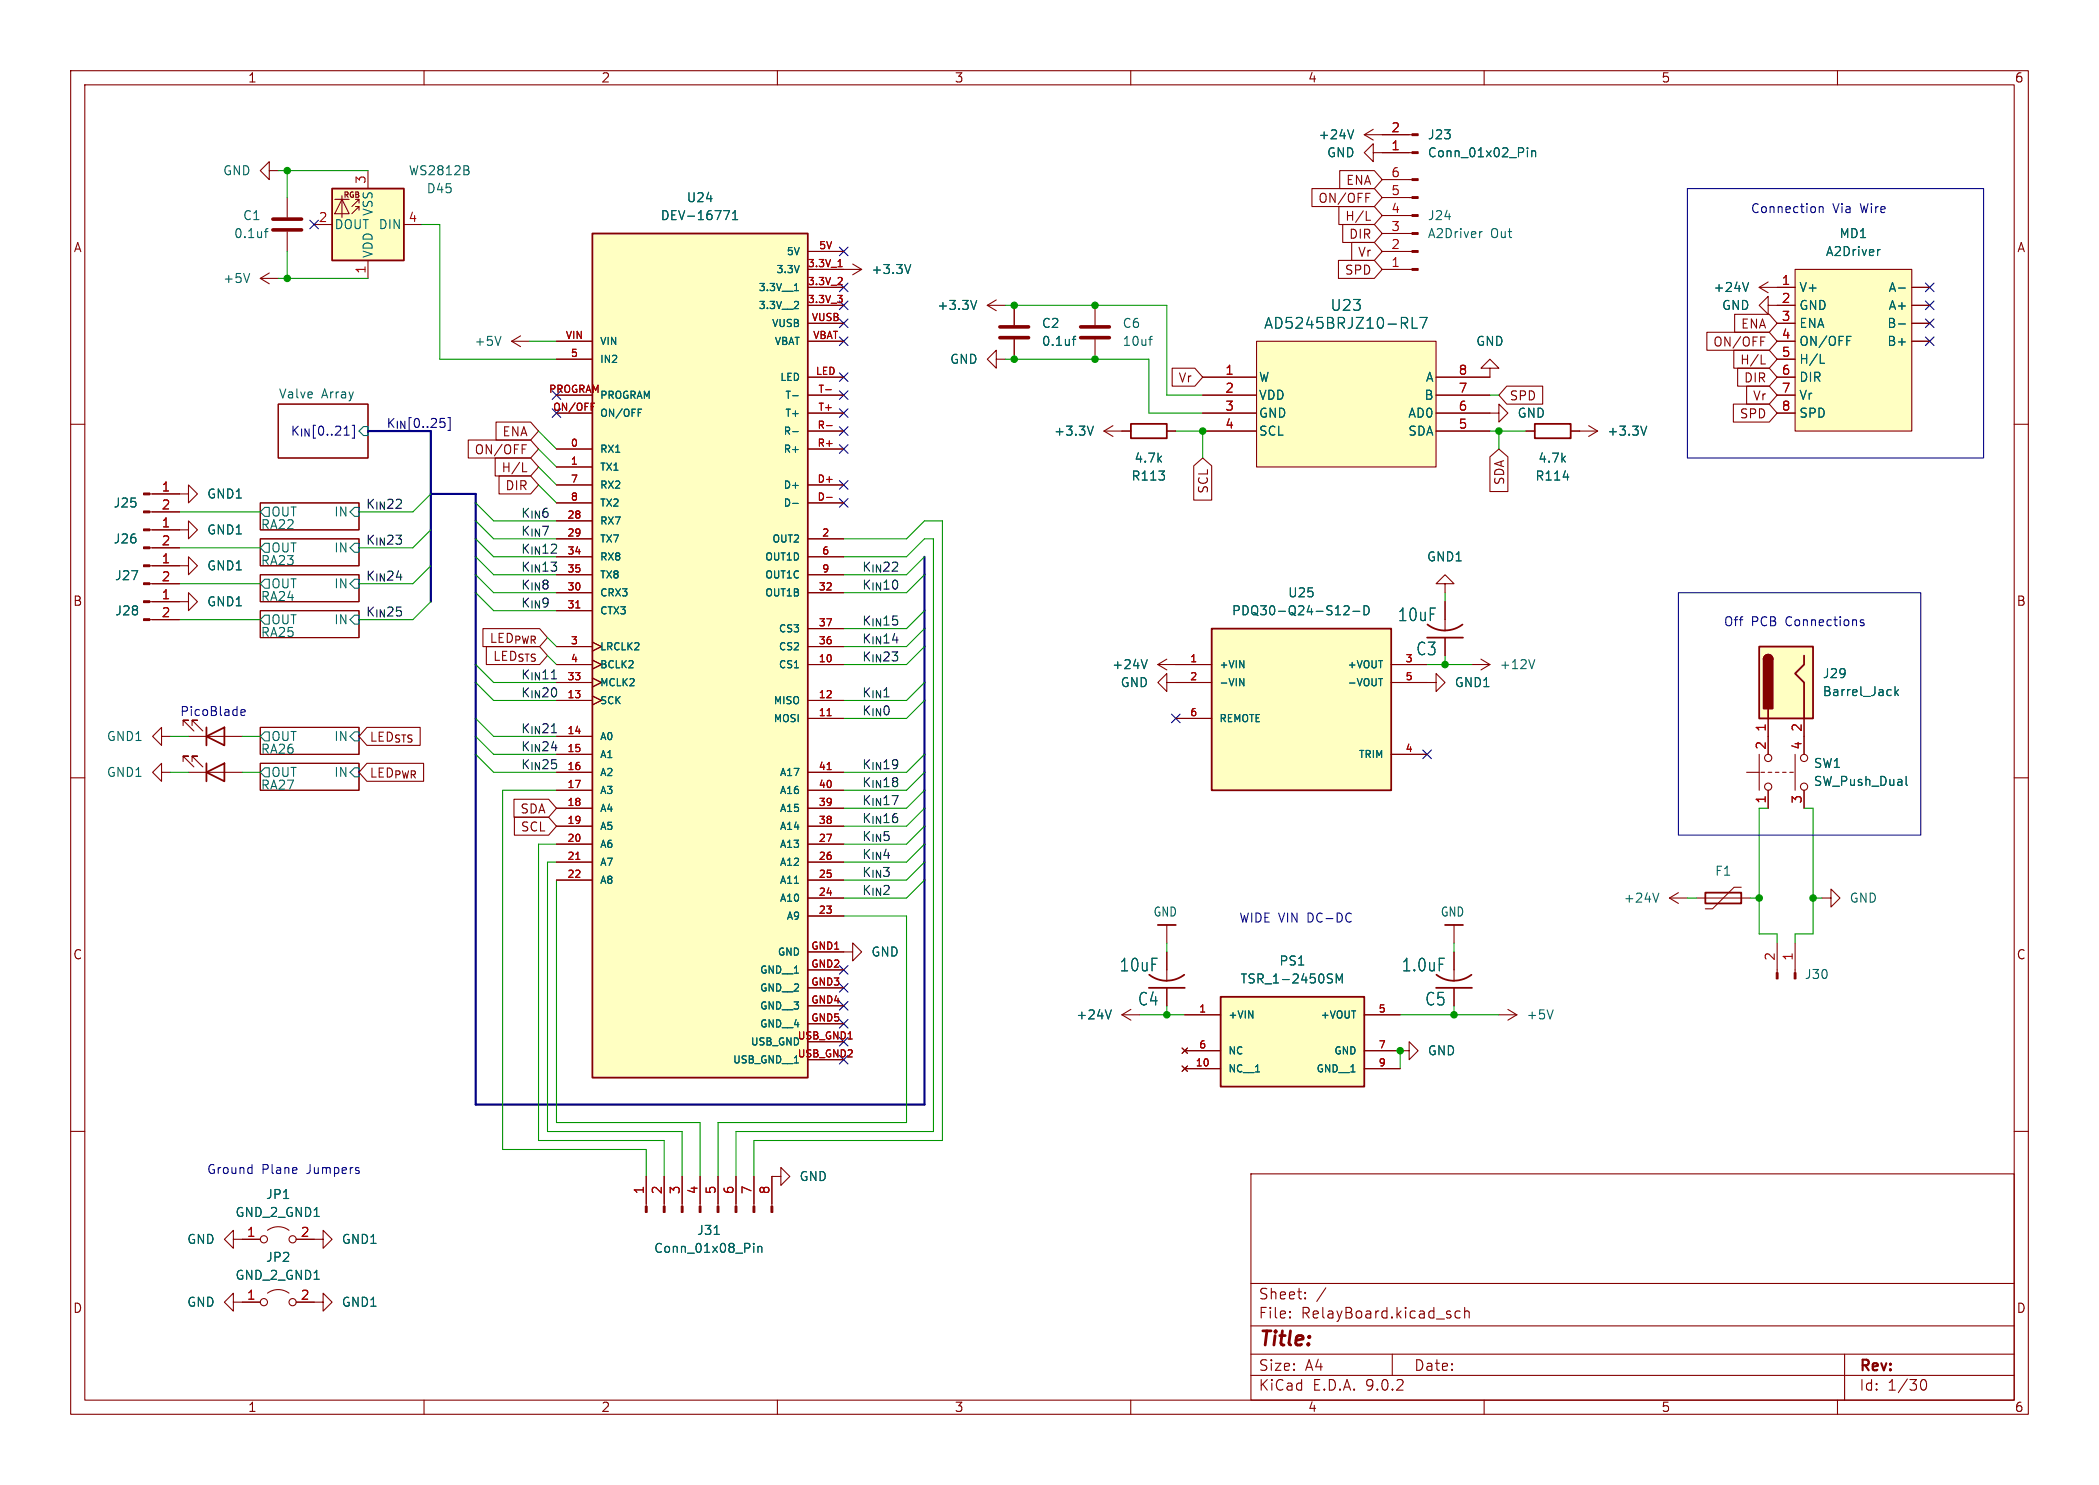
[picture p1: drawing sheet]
<svg xmlns="http://www.w3.org/2000/svg" width="297mm" height="210mm" viewBox="0 0 297 210" stroke-linecap="round" stroke-linejoin="round" font-family="sans-serif">
<g fill="none" stroke="#840000" stroke-width=".15">
<path d="M10 10h277v190h-277zM12 12h273v186h-273zM60 10v2M110 10v2M160 10v2M210 10v2M260 10v2M36.8 39.4l1.3 .7M36.8 39.4h2.6M38.1 24.1v-1.2l-1.3 1.2 1.3 1.3v-1.3h1.3M38.1 38.6l-1.3 .8M40.6 27.9v2.8"/>
<path d="M40.6 32.8v2.8M119.4 38.1h2.5M120.6 37.3l1.3 .8M121.9 38.1l-1.3 .8M39.4 57.2h12.7v7.6h-12.7zM10 60h2M36.8 71.1h14v3.8h-14zM36.8 76.2h14v3.8h-14zM223.5 61h2.6M224.8 60.2l1.3 .8M226.1 61l-1.3 .7M285 60h2"/>
<path d="M36.8 81.3h14v3.8h-14zM36.8 86.4h14v3.8h-14zM10 110h2M22.9 109.2v-1.2l-1.3 1.2 1.3 1.3v-1.3h1.2M25.9 102.6v-.7h.8h-.8l1.5 1.5M26.7 104.1h7.6M27.2 102.6v-.7h.7h-.7l1.5 1.5M36.8 102.9h14v3.8h-14zM36.8 108h14v3.8h-14zM285 110h2M10 160h2M177 166h108v32h-108z"/>
<path d="M285 160h2M60 198v2M110 198v2M160 198v2M177 194.5h108M177 191.5h108M177 187.5h108M177 181.5h108M182.5 186.3h.1l-.1 .1M182.5 186.3v.1M182.5 185.5v.1M182.5 185.5h.1l-.1 .1"/>
<path d="M184.7 183.6v.1M184.7 183.6h-.1l.1 .1M184.7 182.8v.1M184.7 182.8h-.1l.1 .1M187.6 182.1l-1.3 2M197 191.5v3M206.6 185.5l-.4-.1-.3 .3v.4l.1 .2 .2 .1 .4-.1M207.2 185.5a.37 .37 0 0 1 .7 .1v.8M207.2 184.9v1.5M210 198v2M260 198v2M261 191.5v6.5"/>
<path d="M271.7 195.7a.55 .55 0 0 1 .4-.6h.1a.94 .94 0 0 1 0 1.5h-.1a.55 .55 0 0 1-.4-.6"/>
</g>
<g fill="none" stroke="#006464" stroke-width=".15">
<path d="M35.3 38.7l-.4 1.2M37.4 32.8h.5M37.9 32.3l-.2 .1-.1 .1v1.1M128.9 37.4l-.5 1.3M37.5 71.8h.6v1.2h-.6l-.7-.6zM37.5 76.8h.6v1.3h-.6l-.7-.6zM50.2 71.8h.6v1.2h-.6l-.7-.6zM50.2 76.8h.6v1.3h-.6l-.7-.6zM50.8 61l.6-.7h.7v1.3h-.7zM233 60.3l-.4 1.2M37.5 81.9h.6v1.3h-.6l-.7-.6zM37.5 87h.6v1.3h-.6l-.7-.7z"/>
<path d="M50.2 81.9h.6v1.3h-.6l-.7-.6zM50.2 87h.6v1.3h-.6l-.7-.7zM37.5 103.5h.6v1.3h-.6l-.7-.7zM37.5 108.6h.6v1.3h-.6l-.7-.7zM49.5 104.1l.7-.6h.6v1.3h-.6zM50.2 108.6h.6v1.3h-.6l-.7-.7z"/>
</g>
<path d="M38.6 31h4.1M38.6 32.5h4.1" fill="none" stroke="#840000" stroke-width=".51"/>
<path d="M29.2 104.1l2.5-1.2v2.5zM29.2 102.9v2.5" fill="none" stroke="#840000" stroke-width=".25"/>
<path d="M254 38.1h16.5v22.9h-16.5z" fill="#ffffc2"/>
<g fill="none" stroke="#840000" stroke-width=".15">
<path d="M250.2 39.9l-1.3 .7M254 38.1h16.5v22.9h-16.5zM72.4 48.3h2.5M72.4 48.3l1.3 .7M73.7 47.5l-1.3 .8M248.9 40.6h5.1M248.9 40.6l1.3 .8M250.2 43.2v-1.3l-1.3 1.3 1.3 1.3v-1.3h3.8M251.5 45.7h2.5M251.5 48.3h2.5M251.5 50.8h2.5M251.5 53.3h2.5"/>
<path d="M251.5 55.9h2.5M251.5 58.4h2.5M270.5 40.6h2.5M270.5 43.2h2.5M270.5 45.7h2.5M270.5 48.3h2.5M247.1 109.2h1.8M248.9 106.7v5.1M249.2 109.2h.5M250.2 109.2h.5M250.2 104.1v2.6M250.2 111.8v2.5"/>
<path d="M251.2 109.2h.5M252.2 109.2h.5M253.2 109.2h.5M254 106.7v5.1M255.3 104.1v2.6M255.3 111.8v2.5M236.2 127h2.6M236.2 127l1.3 .8M237.5 126.2l-1.3 .8M240 127h7.6M246.4 125.5h-1l-3.1 3h-1M257.8 127h1.3v-1.3l1.2 1.3-1.2 1.3v-1.3"/>
<circle cx="250.2" cy="111.3" r=".51"/>
<circle cx="250.2" cy="107.2" r=".51"/>
<circle cx="255.3" cy="111.3" r=".51"/>
<circle cx="255.3" cy="107.2" r=".51"/>
</g>
<path d="M247.4 39.9l-.4 1.3M266 35.3l-.3 .1M70.9 47.6l-.4 1.2M257.6 51.4h.6M261.3 47.6h.6M268.6 40.7h1M268.6 45.8h1M269.7 109.8v1.1l.2 .2M234.7 126.3l-.4 1.3" fill="none" stroke="#006464" stroke-width=".15"/>
<path d="M241.3 126.2h5.1v1.6h-5.1z" fill="none" stroke="#840000" stroke-width=".25"/>
<path d="M248.9 91.4h7.6v10.2h-7.6z" fill="#ffffc2"/>
<path d="M248.9 91.4h7.6v10.2h-7.6zM249.6 93.2a.64 .64 0 0 1 .6-.6 .64 .64 0 0 1 .6 .6M255.3 92.7v1.3l-1.3 1.3 1.3 1.2v5.1M250.2 100.3v1.3" fill="none" stroke="#840000" stroke-width=".25"/>
<g fill="#840000" stroke="#840000" stroke-width=".25">
<path d="M249.7 92.8a.64 .64 0 0 1 .7-.2 .64 .64 0 0 1 .4 .6h-1.2z"/>
<path d="M249.6 93.2h1.2v7h-1.2z"/>
</g>
<path d="M210.8 58.4h1.3v-1.2l1.3 1.2-1.3 1.3v-1.3M250.2 101.6v2.5M255.3 101.6v2.5" fill="none" stroke="#840000" stroke-width=".15"/>
<path d="M268.1 97.1v1.3M268.3 97.9l.3 .5M268.6 97.5l-.5 .5" fill="none" stroke="#006464" stroke-width=".15"/>
<path d="M47 26.7h10.1v10.1h-10.1z" fill="#ffffc2"/>
<g fill="none" stroke="#840000" stroke-width=".15">
<path d="M193 19.1h6.8M193 19.1l1.3 .7M194.3 18.3l-1.3 .8M44.4 31.8h2.6M47.4 28.2h2M48.4 27.7v3M48.4 28.2l1 2h-2zM50.3 29.2h.5M50.8 29.7v-.5l-1 1M50.8 28.7v-.5l-1 1M52.1 24.1v2.6M52.1 36.8v2.6"/>
<path d="M57.1 31.8h2.6M194.3 21.6v-1.3l-1.3 1.3 1.3 1.3v-1.3h5.5M195.6 38.1h4.2M195.6 35.6h4.2M195.6 33h4.2M195.6 30.5h4.2M195.6 27.9h4.2M195.6 25.4h4.2M215.9 61h1.3M222.2 61h1.3"/>
</g>
<path d="M47 26.7h10.1v10.1h-10.1zM217.2 59.9h5v2.1h-5z" fill="none" stroke="#840000" stroke-width=".25"/>
<path d="M191.5 18.4l-.4 1.2M66.3 24.1l.1 .2-.1 .3M66.3 23.6v.3M209.4 32.8v.8M209.7 32.8h-.2l-.1 .2M213.4 32.8h.5M213.8 33.6h.1M216.1 20.9v.1M216.1 21.3v.9M216.7 21.3v.9M216.7 21.4l.2-.1 .3 .1 .1 .8M221.2 67.5h.8" fill="none" stroke="#006464" stroke-width=".15"/>
<g fill="#840000" stroke="#840000" stroke-width=".15">
<path d="M199.8 21.5h.9v.2h-.9z"/>
<path d="M199.8 18.9h.9v.3h-.9z"/>
<path d="M199.8 38h.9v.2h-.9z"/>
<path d="M199.8 35.4h.9v.3h-.9z"/>
<path d="M199.8 32.9h.9v.2h-.9z"/>
<path d="M199.8 30.4h.9v.2h-.9z"/>
<path d="M199.8 27.8h.9v.3h-.9z"/>
<path d="M199.8 25.3h.9v.2h-.9z"/>
</g>
<path d="M177.8 48.3h25.4v17.7h-25.4z" fill="#ffffc2"/>
<g fill="none" stroke="#840000" stroke-width=".15">
<path d="M139.7 43.2l1.3 .7M139.7 43.2h2.5M141 50.8v-1.3l-1.3 1.3 1.3 1.3v-1.3h1.2M141 42.4l-1.3 .8M170.2 53.3h7.6M170.2 55.9h7.6M170.2 58.4h7.6M177.8 48.3h25.4v17.7h-25.4zM203.2 55.9h7.6M203.2 58.4h7.6M210.8 52.1h1.3l-1.3-1.3-1.3 1.3h1.3v1.2h-7.6M25.4 69.9h1.3v-1.3l1.2 1.3-1.2 1.2v-1.2"/>
<path d="M158.7 61h1.3M165.1 61h1.3M170.2 61h7.6M203.2 61h7.6M163.8 94h2.6M163.8 94l1.3 .7M165.1 96.5v-1.2l-1.3 1.2 1.3 1.3v-1.3h1.3M165.1 93.2l-1.3 .8M201.9 96.5h1.3v-1.2l1.3 1.2-1.3 1.3v-1.3M204.5 85.1v4.1M204.5 90.2v2.5M208.3 94h2.5"/>
<path d="M209.5 93.2l1.3 .8M210.8 94l-1.3 .7M165.1 130.8v2.6M165.1 134.6v4.1M165.1 139.7v2.5M158.7 143.5l1.3 .8M158.7 143.5h2.6M160 142.7l-1.3 .8"/>
</g>
<path d="M138.2 42.5l-.4 1.3M199.8 44.9v1.5h.8M200.9 44.9h1l-.6 1.5M162.3 93.3l-.4 1.3M217.2 93.3l-.5 1.3M157.2 142.8l-.4 1.3" fill="none" stroke="#006464" stroke-width=".15"/>
<path d="M160 59.9h5.1v2.1h-5.1zM201.9 90.2h5.1M202 88.3a4.1 4.1 0 0 0 2.5 .9M206.9 88.3a4.1 4.1 0 0 1-2.4 .9M162.6 139.7h5M162.6 137.8a4.1 4.1 0 0 0 2.5 .9M163.8 130.8h2.6M167.6 137.8a4.1 4.1 0 0 1-2.5 .9" fill="none" stroke="#840000" stroke-width=".25"/>
<path d="M171.4 88.9h25.4v22.9h-25.4z" fill="#ffffc2"/>
<path d="M171.4 88.9h25.4v22.9h-25.4z" fill="none" stroke="#840000" stroke-width=".25"/>
<g fill="none" stroke="#840000" stroke-width=".15">
<path d="M143.5 43.2v2.8M143.5 48v2.8M154.9 43.2v2.8M154.9 48v2.8M156.2 61l1.3 .7M156.2 61h2.5M157.5 60.2l-1.3 .8M166.4 94h5M166.4 96.5h5M196.8 94h5.1M196.8 96.5h5.1M204.5 82.6h1.2l-1.2-1.3-1.3 1.3h1.3v1.2"/>
<path d="M166.4 101.6h5M196.8 106.7h5.1M198.1 148.6h1.3v-1.3l1.3 1.3-1.3 1.3v-1.3M91.4 166.4v4.2M94 166.4v4.2M96.5 166.4v4.2M99.1 166.4v4.2M101.6 166.4v4.2M104.1 166.4v4.2M106.7 166.4v4.2M110.5 166.4v1.2l1.3-1.2-1.3-1.3v1.3h-1.3v4.2"/>
</g>
<g fill="none" stroke="#006464" stroke-width=".15">
<path d="M151.7 48h.5M152.2 47.6h-.2l-.1 .2v1M162.6 48h.4M163 47.6h-.2M154.7 60.3l-.4 1.2M175.4 96l.6 1v-1M190.2 85.8l.1-.1h.4l.1 .1 .1 .2-.1 .2-.7 .7h.8M191.4 86.5h1M193 85.7a.64 .64 0 0 1 .7 .6 .64 .64 0 0 1-.7 .6zM195.1 96h.5M101.1 174.6h.7M106.6 175.8v.2"/>
<path d="M106.6 176.3v.8M107.3 176.3v.8M107.3 176.4l.1-.1h.3l.1 .8"/>
</g>
<path d="M141.5 47.8h4M141.5 46.2h4M152.9 47.8h4.1M152.9 46.2h4.1" fill="none" stroke="#840000" stroke-width=".51"/>
<g fill="#840000" stroke="#840000" stroke-width=".15">
<path d="M91.3 170.6h.3v.9h-.3z"/>
<path d="M93.9 170.6h.2v.9h-.2z"/>
<path d="M96.4 170.6h.2v.9h-.2z"/>
<path d="M98.9 170.6h.3v.9h-.3z"/>
<path d="M101.5 170.6h.2v.9h-.2z"/>
<path d="M104 170.6h.3v.9h-.3z"/>
<path d="M106.6 170.6h.2v.9h-.2z"/>
<path d="M109.1 170.6h.2v.9h-.2z"/>
</g>
<path d="M172.7 141h20.3v12.7h-20.3z" fill="#ffffc2"/>
<path d="M29.2 109.2l2.5-1.2v2.5zM29.2 108v2.5M203.2 139.7h5.1M203.3 137.8a4.1 4.1 0 0 0 2.4 .9M204.5 130.8h2.5M208.2 137.8a4.1 4.1 0 0 1-2.5 .9M172.7 141h20.3v12.7h-20.3z" fill="none" stroke="#840000" stroke-width=".25"/>
<g fill="none" stroke="#840000" stroke-width=".15">
<path d="M21.2 74.9h5.5v-1.2l1.2 1.2-1.2 1.3v-1.3M21.2 69.9h4.2M21.2 72.4h4.2M21.2 77.5h4.2M21.2 85.1h4.2M21.2 87.6h4.2M25.4 80h1.3v-1.3l1.2 1.3-1.2 1.3v-1.3M25.9 107.7v-.8h.8h-.8l1.5 1.6M26.7 109.2h7.6M27.2 107.7v-.8h.7h-.7l1.5 1.6M119.4 134.6h1.2v-1.2l1.3 1.2-1.3 1.3v-1.3M205.7 130.8v2.6"/>
<path d="M205.7 134.6v4.1M205.7 139.7v2.5M251.5 133.4v4.2M254 133.4v4.2M167.3 148.2l.7 .8M167.3 150.7l.7 .8M167.6 143.5h5.1M167.6 148.6h5.1M167.6 151.1h5.1M168 148.2l-.7 .8M168 150.7l-.7 .8M193 143.5h5.1"/>
<path d="M193 148.6h5.1M193 151.1h5.1M212.1 143.5h2.5M213.4 142.7l1.2 .8M214.6 143.5l-1.2 .8M33 175.3v-1.3l-1.3 1.3 1.3 1.2v-1.2h3.8M37.8 174a2.54 2.54 0 0 1 3.1 0M41.9 175.3h3.8v-1.3l1.3 1.3-1.3 1.2v-1.2M33 184.2v-1.3l-1.3 1.3 1.3 1.2v-1.2h3.8M37.8 182.9a2.54 2.54 0 0 1 3.1 0M41.9 184.2h3.8v-1.3l1.3 1.3-1.3 1.2v-1.2"/>
<circle cx="37.3" cy="175.3" r=".51"/>
<circle cx="41.4" cy="175.3" r=".51"/>
<circle cx="37.3" cy="184.2" r=".51"/>
<circle cx="41.4" cy="184.2" r=".51"/>
</g>
<path d="M189.1 139v-1.3l.4 .9 .4-.9v1.3M219.8 142.8l-.5 1.3" fill="none" stroke="#006464" stroke-width=".15"/>
<g fill="#840000" stroke="#840000" stroke-width=".15">
<path d="M253.9 137.6h.2v.8h-.2z"/>
<path d="M251.3 137.6h.3v.8h-.3z"/>
<path d="M20.3 85h.9v.2h-.9z"/>
<path d="M20.3 87.5h.9v.3h-.9z"/>
<path d="M20.3 69.7h.9v.3h-.9z"/>
<path d="M20.3 72.3h.9v.2h-.9z"/>
<path d="M20.3 74.8h.9v.3h-.9z"/>
<path d="M20.3 77.3h.9v.3h-.9z"/>
</g>
<path d="M83.8 33h30.5v119.4h-30.5z" fill="#ffffc2"/>
<path d="M83.8 33h30.5v119.4h-30.5z" fill="none" stroke="#840000" stroke-width=".25"/>
<g fill="none" stroke="#840000" stroke-width=".15">
<path d="M195.6 19.1h3.8M114.3 35.6h5.1M114.3 38.1h5.1M185.6 26.7h8.9l1.1 1.2-1.1 1.3h-8.9zM189.4 36.8h5.1l1.1 1.3-1.1 1.3h-5.1zM189.4 29.2h5.1l1.1 1.3-1.1 1.3h-5.1zM189.6 24.1h4.9l1.1 1.3-1.1 1.3h-4.9zM190 31.7h4.5l1.1 1.3-1.1 1.3h-4.5zM191.3 34.3h3.2l1.1 1.3-1.1 1.2h-3.2zM193.3 27.3h.6M193.3 31.2h.6M195.6 21.6h3.8"/>
<path d="M70.2 59.7h4.9l1.1 1.3-1.1 1.2h-4.9zM78.7 48.3h5.1M78.7 50.8h5.1M78.7 55.9h5.1M78.7 58.4h5.1M114.3 48.3h5.1M114.3 55.9h5.1M114.3 58.4h5.1M114.3 40.6h5.1M114.3 43.2h5.1M114.3 45.7h5.1M114.3 53.3h5.1"/>
<path d="M143.5 43.2v2.8M143.5 48v2.8M165.9 52.1h3.2l1.1 1.2-1.1 1.3h-3.2zM170.2 55.9h7.6M170.2 58.4h7.6M170.2 53.3h7.6M203.2 55.9h7.6M203.2 58.4h7.6M203.2 53.3h7.6M213.2 54.6h5.1v2.6h-5.1l-1.1-1.3zM241.5 47h8.8l1.2 1.3-1.2 1.2h-8.8zM245.3 57.1h5l1.2 1.3-1.2 1.3h-5z"/>
<path d="M245.3 49.5h5l1.2 1.3-1.2 1.3h-5zM245.4 44.4h4.9l1.2 1.3-1.2 1.3h-4.9zM245.9 52.1h4.4l1.2 1.2-1.2 1.3h-4.4zM247.1 54.6h3.2l1.2 1.3-1.2 1.3h-3.2zM249.1 47.7h.6M249.2 51.5h.6M251.5 48.3h2.5M251.5 50.8h2.5M251.5 55.9h2.5M251.5 58.4h2.5M251.5 40.6h2.5M251.5 43.2h2.5"/>
<path d="M251.5 45.7h2.5M251.5 53.3h2.5M270.5 48.3h2.5M270.5 40.6h2.5M270.5 43.2h2.5M270.5 45.7h2.5M21.6 74.9h3.8M21.6 77.5h3.8M21.6 69.9h3.8M21.6 72.4h3.8M66.3 62.2h8.8l1.1 1.3-1.1 1.3h-8.8zM70.1 64.8h5l1.1 1.2-1.1 1.3h-5z"/>
<path d="M70.6 67.3h4.5l1.1 1.3-1.1 1.3h-4.5zM73.9 62.9h.6M73.9 66.7h.7M78.7 63.5h5.1M78.7 66h5.1M78.7 68.6h5.1M78.7 71.1h5.1M78.7 73.7h5.1M78.7 76.2h5.1M78.7 78.7h5.1M114.3 63.5h5.1M114.3 68.6h5.1"/>
<path d="M114.3 71.1h5.1M114.3 76.2h5.1M114.3 78.7h5.1M114.3 61h5.1M158.7 61h1.3M165.1 61h1.3M168.9 65.9l1.3-1.1 1.3 1.1v4.8h-2.6zM170.2 61h7.6M203.2 61h7.6M210.8 64.6l1.3-1.1 1.3 1.1v4.9h-2.6zM215.9 61h1.3M222.2 61h1.3"/>
<path d="M21.2 80h4.2M21.2 82.6h4.2M21.6 85.1h5.1v-1.3l1.2 1.3-1.2 1.3v-1.3M21.6 87.6h3.8M68.3 88.9h8.1l1.1 1.3-1.1 1.2h-8.1zM68.8 91.4h7.6l1.1 1.3-1.1 1.3h-7.6zM78.7 81.3h5.1M78.7 83.8h5.1M78.7 86.4h5.1M78.7 91.4h5.1M78.7 94h5.1M78.7 96.5h5.1"/>
<path d="M78.7 99.1h5.1M83.8 90.8l1.3 .6-1.3 .7M83.8 93.3l1.3 .7-1.3 .6M83.8 95.9l1.3 .6-1.3 .7M83.8 98.4l1.3 .7-1.3 .6M114.3 81.3h5.1M114.3 83.8h5.1M114.3 91.4h5.1M114.3 94h5.1M114.3 99.1h5.1M114.3 88.9h5.1M166.4 94h5"/>
<path d="M166.4 96.5h5M196.8 94h5.1M196.8 96.5h5.1M204.5 85.1v2.5M204.5 90.2v2.5M22.9 104.1v-1.2l-1.3 1.2 1.3 1.3v-1.3h1.2M51.9 107.9h8v2.6h-8l-1.1-1.3zM51.9 102.9h7.6v2.5h-7.6l-1.1-1.3zM72.7 113h4.9l1.1 1.3-1.1 1.3h-4.9zM72.8 115.6h4.8l1.1 1.2-1.1 1.3h-4.8zM78.7 104.1h5.1M78.7 106.7h5.1"/>
<path d="M78.7 109.2h5.1M78.7 111.8h5.1M78.7 114.3h5.1M78.7 116.8h5.1M78.7 119.4h5.1M114.3 109.2h5.1M114.3 111.8h5.1M114.3 114.3h5.1M114.3 116.8h5.1M114.3 119.4h5.1M114.3 101.6h5.1M166.4 101.6h5"/>
<path d="M196.8 106.7h5.1M250.2 101.6v5.1M250.2 111.8v2.5M255.3 101.6v5.1M255.3 111.8v2.5M78.7 121.9h5.1M78.7 124.5h5.1M114.3 121.9h5.1M114.3 124.5h5.1M114.3 127h5.1M114.3 129.5h5.1M114.3 134.6h5.1"/>
<path d="M114.3 137.2h5.1M114.3 139.7h5.1M165.1 134.6v2.6M165.1 139.7v2.5M205.7 134.6v2.6M205.7 139.7v2.5M114.3 142.2h5.1M114.3 144.8h5.1M114.3 147.3h5.1M114.3 149.9h5.1M167.3 148.2l.7 .8M167.3 150.7l.7 .8"/>
<path d="M167.6 143.5h5.1M167.6 148.6h5.1M167.6 151.1h5.1M168 148.2l-.7 .8M168 150.7l-.7 .8M193 143.5h5.1M193 148.6h5.1M193 151.1h5.1M34.3 175.3h2.5M41.9 175.3h2.5M91.4 166.4v3.8M94 166.4v3.8"/>
<path d="M96.5 166.4v3.8M99.1 166.4v3.8M101.6 166.4v3.8M104.1 166.4v3.8M106.7 166.4v3.8M109.2 166.4v3.8M34.3 184.2h2.5M41.9 184.2h2.5"/>
</g>
<g fill="none" stroke="#006464" stroke-width=".15">
<path d="M191.5 18.4l-.4 1.2M102.4 29.8h.8l-.5 1.3M103.7 31.1h.7M103.7 30.2l.3-.4v1.3M128.9 37.4l-.5 1.3M216.1 20.9v.1M216.1 21.3v.9M216.7 21.3v.9M216.7 21.4l.2-.1 .3 .1 .1 .8M247.4 39.9l-.4 1.3M266 35.3l-.3 .1M90.3 58.3h.3"/>
<path d="M90.3 57.9h.5M112.2 56h.7M112.4 41.1h.6M112.9 42.7l.1 .1-.1 .3-.5 .5h.6M138.2 42.5l-.4 1.3M151.7 48h.5M152.2 47.6h-.2l-.1 .2v1M199.8 44.9v1.5h.8M200.9 44.9h1l-.6 1.5M257.6 51.4h.6M261.3 47.6h.6M268.6 40.7h1"/>
<path d="M268.6 45.8h1M112.2 61h.7M112.2 71.2h.7M154.7 60.3l-.4 1.2M221.2 67.5h.8M233 60.3l-.4 1.2M162.3 93.3l-.4 1.3M175.4 96l.6 1v-1M190.2 85.8l.1-.1h.4l.1 .1 .1 .2-.1 .2-.7 .7h.8M191.4 86.5h1M193 85.7a.64 .64 0 0 1 .7 .6 .64 .64 0 0 1-.7 .6zM195.1 96h.5"/>
<path d="M268.1 97.1v1.3M268.3 97.9l.3 .5M268.6 97.5l-.5 .5M269.7 109.8v1.1l.2 .2M112.4 124.9h.6M189.1 139v-1.3l.4 .9 .4-.9v1.3M157.2 142.8l-.4 1.3M101.1 174.6h.7M106.6 175.8v.2M106.6 176.3v.8M107.3 176.3v.8M107.3 176.4l.1-.1h.3l.1 .8"/>
</g>
<g fill="none" stroke="#a90000" stroke-width=".15">
<path d="M118.6 37.7h.6M119.1 39.3l.1 .1-.1 .3-.6 .6h.7M83.7 57.5h.3M83.7 57h.4M116.8 55.1h.8M118.5 41.8h.7l-.4 .4M119.1 42.3v.4M117 60.2h.7M117 70.3h.7M81.5 86h.6M117 101.2h.6M117 108.8h.6"/>
<path d="M81.5 121.5h.6"/>
</g>
<g fill="#840000" stroke="#840000" stroke-width=".15">
<path d="M20.3 79.9h.9v.2h-.9z"/>
<path d="M20.3 82.4h.9v.3h-.9z"/>
</g>
<path d="M52.1 61h8.9v24.1M61 69.9h6.3v86.3h63.5v-77.5" fill="none" stroke="#000084" stroke-width=".3"/>
<g fill="none" stroke="#009600" stroke-width=".15">
<path d="M39.4 39.4h12.7M39.4 24.1h12.7M40.6 24.1v3.8M40.6 35.6v3.8M59.7 31.8h2.5v19h16.5M74.9 48.3h3.8M142.2 50.8h20.4v7.6h7.6M142.2 43.2h22.9v12.7h5.1M210.8 55.9h1.3M25.4 77.5h11.4M25.4 72.4h11.4M61 74.9l-2.6 2.6h-7.6"/>
<path d="M61 69.9l-2.6 2.5h-7.6M67.3 73.7l2.5 2.5h8.9M67.3 71.1l2.5 2.6h8.9M67.3 76.2l2.5 2.5h8.9M67.3 78.7l2.5 2.6h8.9M76.2 61l2.5 2.5M76.2 63.5l2.5 2.5M76.2 66l2.5 2.6M76.2 68.6l2.5 2.5M119.4 78.7h8.9l2.5-2.5h1.3v83.8h-28v6.4M119.4 76.2h8.9l2.5-2.5h2.5v87.6h-26.6v5.1M130.8 78.7l-2.5 2.6h-8.9"/>
<path d="M166.4 61h3.8v3.8M210.8 61h5.1M212.1 61v2.5M25.4 82.6h11.4M25.4 87.6h11.4M61 80l-2.6 2.6h-7.6M61 85.1l-2.6 2.5h-7.6M67.3 96.5l2.5 2.6h8.9M67.3 81.3l2.5 2.5h8.9M67.3 94l2.5 2.5h8.9M67.3 83.8l2.5 2.6h8.9M130.8 91.4l-2.5 2.6h-8.9"/>
<path d="M130.8 96.5l-2.5 2.6h-8.9M130.8 81.3l-2.5 2.5h-8.9M130.8 99.1l-2.5 2.5h-8.9M130.8 86.4l-2.5 2.5h-8.9M130.8 88.9l-2.5 2.5h-8.9M201.9 94h6.4M204.5 83.8v1.3M204.5 92.7v1.3M24.1 109.2h2.6M24.1 104.1h2.6M34.3 109.2h2.5M34.3 104.1h2.5"/>
<path d="M67.3 106.7l2.5 2.5h8.9M67.3 104.1l2.5 2.6h8.9M67.3 101.6l2.5 2.5h8.9M78.7 111.8h-7.6v50.8h20.3v3.8M78.7 119.4h-2.5v41.9h17.8v5.1M130.8 106.7l-2.5 2.5h-8.9M130.8 119.4l-2.5 2.5h-8.9M130.8 116.8l-2.5 2.6h-8.9M130.8 114.3l-2.5 2.5h-8.9M130.8 109.2l-2.5 2.6h-8.9M130.8 111.8l-2.5 2.5h-8.9M250.2 114.3h-1.3v17.8h2.6v1.3"/>
<path d="M255.3 114.3h1.2v17.8h-2.5v1.3M78.7 124.5v34.3h20.4v7.6M78.7 121.9h-1.2v38.1h19v6.4M119.4 129.5h8.9v29.3h-26.7v7.6M130.8 124.5l-2.5 2.5h-8.9M130.8 121.9l-2.5 2.6h-8.9M165.1 133.4v1.2M205.7 133.4v1.2M238.8 127h1.2M247.6 127h1.3M256.5 127h1.3M161.3 143.5h6.3"/>
<path d="M165.1 142.2v1.3M198.1 148.6v2.5M198.1 143.5h14M205.7 142.2v1.3"/>
</g>
<g fill="none" stroke="#000084" stroke-width=".15">
<path d="M43.8 31.1l1.3 1.3M45.1 31.1l-1.3 1.3M118.8 35l1.2 1.2M120 35l-1.2 1.2M78.1 57.8l1.2 1.2M78.1 55.3l1.2 1.2M79.3 57.8l-1.2 1.2M79.3 55.3l-1.2 1.2M118.8 40l1.2 1.2M118.8 52.7l1.2 1.2M118.8 45.1l1.2 1.2M118.8 47.7l1.2 1.2"/>
<path d="M118.8 55.3l1.2 1.2M118.8 42.6l1.2 1.2M118.8 57.8l1.2 1.2M120 40l-1.2 1.2M120 52.7l-1.2 1.2M120 45.1l-1.2 1.2M120 47.7l-1.2 1.2M120 55.3l-1.2 1.2M120 42.6l-1.2 1.2M120 57.8l-1.2 1.2M272.4 42.6l1.3 1.2M272.4 45.1l1.3 1.2"/>
<path d="M272.4 40l1.3 1.2M272.4 47.7l1.3 1.2M273.7 42.6l-1.3 1.2M273.7 45.1l-1.3 1.2M273.7 40l-1.3 1.2M273.7 47.7l-1.3 1.2M118.8 62.9l1.2 1.2M118.8 70.5l1.2 1.2M118.8 68l1.2 1.2M118.8 60.4l1.2 1.2M120 62.9l-1.2 1.2M120 70.5l-1.2 1.2"/>
<path d="M120 68l-1.2 1.2M120 60.4l-1.2 1.2M165.8 101l1.2 1.2M167 101l-1.2 1.2M201.3 106.1l1.2 1.2M202.5 106.1l-1.2 1.2M118.8 136.6l1.2 1.2M118.8 139.1l1.2 1.2M120 136.6l-1.2 1.2M120 139.1l-1.2 1.2M118.8 144.2l1.2 1.2M118.8 141.6l1.2 1.2"/>
<path d="M118.8 149.3l1.2 1.2M118.8 146.7l1.2 1.2M120 144.2l-1.2 1.2M120 141.6l-1.2 1.2M120 149.3l-1.2 1.2M120 146.7l-1.2 1.2"/>
</g>
<path d="M238.8 26.7h41.9v38.1h-41.9zM257.4 29.2v.9M257.4 29.3l.2-.1 .3 .1 .1 .8M237.5 83.8h34.3v34.3h-34.3zM263.7 87.7l-.3-.1-.2 .2 .1 .2 .4 .1v.3h-.5M34.1 100.8l.6-.2-.1-.2-.3-.1-.2 .2v.6h.5M35.5 165.1l.2 .1M35.7 164.7v1.3M35.7 165.9l-.2 .1" fill="none" stroke="#0000c2" stroke-width=".15"/>
<g fill="#009600" stroke="#009600" stroke-width=".15">
<circle cx="40.6" cy="39.4" r=".46"/>
<circle cx="40.6" cy="24.1" r=".46"/>
<circle cx="198.1" cy="148.6" r=".46"/>
<circle cx="256.5" cy="127" r=".46"/>
<circle cx="248.9" cy="127" r=".46"/>
<circle cx="205.7" cy="143.5" r=".46"/>
<circle cx="143.5" cy="43.2" r=".46"/>
<circle cx="154.9" cy="43.2" r=".46"/>
<circle cx="154.9" cy="50.8" r=".46"/>
<circle cx="143.5" cy="50.8" r=".46"/>
<circle cx="165.1" cy="143.5" r=".46"/>
<circle cx="204.5" cy="94" r=".46"/>
<circle cx="170.2" cy="61" r=".46"/>
<circle cx="212.1" cy="61" r=".46"/>
</g>
<text font-size="2.8" fill="#840000" x="178" y="190.9">Title:</text>
<g font-size="2.5" fill="#006464">
<text x="197.7" y="88.1">10uF</text>
<text x="200.3" y="92.9">C3</text>
<text x="158.3" y="137.6">10uF</text>
<text x="198.3" y="137.6">1.0uF</text>
<text x="160.9" y="142.4">C4</text>
<text x="201.6" y="142.4">C5</text>
</g>
<g font-size="2.1" fill="#006464">
<text x="178.8" y="46.7">AD5245BRJZ10-RL7</text>
<text x="188.2" y="44.2">U23</text>
</g>
<g font-size="2.1" fill="#840000">
<text x="178" y="184">Sheet:</text>
<text x="178" y="186.7">File:</text>
<text x="184.1" y="186.7">RelayBoard.kicad_sch</text>
<text x="178" y="196.9">KiCad</text>
<text x="178" y="194.1">Size:</text>
<text x="184.7" y="194.1">A4</text>
<text x="185.7" y="196.9">E.D.A.</text>
<text x="193.3" y="196.9">9.0.2</text>
<text x="200" y="194.1">Date:</text>
<text x="263" y="194.3">Rev:</text>
<text x="263" y="196.9">Id:</text>
<text x="267.1" y="196.9">1/30</text>
</g>
<g font-size="1.8" fill="#840000">
<text x="35" y="11.9">1</text>
<text x="85" y="11.9">2</text>
<text x="135" y="11.9">3</text>
<text x="185" y="11.9">4</text>
<text x="235" y="11.9">5</text>
<text x="285" y="11.9">6</text>
<text x="186.4" y="28.9">ON/OFF</text>
<text x="190.4" y="26.4">ENA</text>
<text x="10.3" y="35.9">A</text>
<text x="190.3" y="31.4">H/L</text>
<text x="190.8" y="34">DIR</text>
<text x="285.3" y="35.9">A</text>
<text x="190.2" y="39.1">SPD</text>
<text x="192.1" y="36.5">Vr</text>
<text x="246.3" y="46.7">ENA</text>
<text x="242.3" y="49.2">ON/OFF</text>
<text x="246.1" y="51.8">H/L</text>
<text x="166.7" y="54.3">Vr</text>
<text x="213.5" y="56.8">SPD</text>
<text x="246.1" y="59.4">SPD</text>
<text x="246.7" y="54.3">DIR</text>
<text x="248" y="56.8">Vr</text>
<text x="67.1" y="64.5">ON/OFF</text>
<text x="71" y="61.9">ENA</text>
<text x="70.9" y="67">H/L</text>
<text x="71.4" y="69.5">DIR</text>
<text x="171.1" y="69.9" transform="rotate(-90 171.1 69.9)">SCL</text>
<text x="213" y="68.7" transform="rotate(-90 213 68.7)">SDA</text>
<text x="10.3" y="85.9">B</text>
<text x="285.3" y="85.9">B</text>
<text x="52.2" y="105.1">LED_{STS}</text>
<text x="52.2" y="110.2">LED_{PWR}</text>
<text x="73.5" y="115.3">SDA</text>
<text x="73.6" y="117.8">SCL</text>
<text x="10.3" y="135.9">C</text>
<text x="285.3" y="135.9">C</text>
<text x="10.3" y="185.9">D</text>
<text x="285.3" y="185.9">D</text>
<text x="35" y="199.9">1</text>
<text x="85" y="199.9">2</text>
<text x="135" y="199.9">3</text>
<text x="185" y="199.9">4</text>
<text x="235" y="199.9">5</text>
<text x="285" y="199.9">6</text>
</g>
<g font-size="1.8" fill="#006464">
<text x="186.5" y="19.9">+24V</text>
<text x="187.7" y="22.5">GND</text>
<text x="201.9" y="22.5">Conn_01x02_Pin</text>
<text x="201.9" y="19.9">J23</text>
<text x="31.5" y="25">GND</text>
<text x="57.7" y="25">WS2812B</text>
<text x="60.3" y="27.5">D45</text>
<text x="97.1" y="28.8">U24</text>
<text x="33" y="33.9">0.1uf</text>
<text x="34.3" y="31.3">C1</text>
<text x="47.2" y="32.6">DOUT DIN</text>
<text x="52.9" y="30.6" transform="rotate(-90 52.9 30.6)">VSS</text>
<text x="93.4" y="31.3">DEV-16771</text>
<text x="201.4" y="33.9">A2Driver</text>
<text x="201.9" y="31.3">J24</text>
<text x="210.4" y="33.9">Out</text>
<text x="260.2" y="33.9">MD1</text>
<text x="31.5" y="40.2">+5V</text>
<text x="52.9" y="36.6" transform="rotate(-90 52.9 36.6)">VDD</text>
<text x="123.2" y="39">+3.3V</text>
<text x="242.4" y="41.5">+24V</text>
<text x="254.5" y="41.5">V+</text>
<text x="258.3" y="36.4">A2Driver</text>
<text x="267.1" y="41.5">A-</text>
<text x="132.5" y="44">+3.3V</text>
<text x="147.3" y="46.6">C2</text>
<text x="158.8" y="46.6">C6</text>
<text x="243.6" y="44">GND</text>
<text x="254.5" y="44">GND</text>
<text x="254.5" y="46.6">ENA</text>
<text x="267" y="46.6">B-</text>
<text x="267.1" y="44">A+</text>
<text x="67" y="49.1">+5V</text>
<text x="134.3" y="51.7">GND</text>
<text x="147.3" y="49.1">0.1uf</text>
<text x="158.8" y="49.1">10uf</text>
<text x="208.8" y="49.1">GND</text>
<text x="254.5" y="49.1">ON/OFF</text>
<text x="254.5" y="51.7">H/L</text>
<text x="267" y="49.1">B+</text>
<text x="39.4" y="56.4">Valve</text>
<text x="45.5" y="56.4">Array</text>
<text x="178.1" y="54.2">W</text>
<text x="178.1" y="56.7">VDD</text>
<text x="178.1" y="59.3">GND</text>
<text x="199.2" y="59.3">AD0</text>
<text x="201.5" y="56.7">B</text>
<text x="201.7" y="54.2">A</text>
<text x="214.6" y="59.3">GND</text>
<text x="254.5" y="54.2">DIR</text>
<text x="254.5" y="56.7">Vr</text>
<text x="254.5" y="59.3">SPD</text>
<text x="149" y="61.8">+3.3V</text>
<text x="160.4" y="65.6">4.7k</text>
<text x="178.1" y="61.8">SCL</text>
<text x="199.2" y="61.8">SDA</text>
<text x="217.6" y="65.6">4.7k</text>
<text x="227.3" y="61.8">+3.3V</text>
<text x="16" y="72">J25</text>
<text x="29.2" y="70.7">GND1</text>
<text x="160" y="68.2">R113</text>
<text x="217.2" y="68.2">R114</text>
<text x="16" y="77.1">J26</text>
<text x="29.2" y="75.8">GND1</text>
<text x="36.8" y="74.9">RA22</text>
<text x="38.3" y="73.3">OUT</text>
<text x="47.2" y="73.3">IN</text>
<text x="16.2" y="82.3">J27</text>
<text x="29.2" y="80.9">GND1</text>
<text x="36.8" y="80">RA23</text>
<text x="38.3" y="83.4">OUT</text>
<text x="38.3" y="78.3">OUT</text>
<text x="47.2" y="83.4">IN</text>
<text x="47.2" y="78.3">IN</text>
<text x="201.8" y="79.6">GND1</text>
<text x="16.2" y="87.2">J28</text>
<text x="29.2" y="86">GND1</text>
<text x="36.8" y="85.1">RA24</text>
<text x="38.3" y="88.5">OUT</text>
<text x="47.2" y="88.5">IN</text>
<text x="174.2" y="87.2">PDQ30-Q24-S12-D</text>
<text x="182.2" y="84.7">U25</text>
<text x="36.8" y="90.2">RA25</text>
<text x="157.3" y="94.8">+24V</text>
<text x="212.1" y="94.8">+12V</text>
<text x="158.5" y="97.4">GND</text>
<text x="205.7" y="97.4">GND1</text>
<text x="257.8" y="98.7">Barrel_Jack</text>
<text x="257.8" y="96.1">J29</text>
<text x="15" y="105">GND1</text>
<text x="36.8" y="106.7">RA26</text>
<text x="38.3" y="105">OUT</text>
<text x="47.2" y="105">IN</text>
<text x="15" y="110.1">GND1</text>
<text x="36.8" y="111.8">RA27</text>
<text x="38.3" y="110.1">OUT</text>
<text x="47.2" y="110.1">IN</text>
<text x="256.5" y="108.8">SW1</text>
<text x="256.5" y="111.4">SW_Push_Dual</text>
<text x="242.6" y="124.1">F1</text>
<text x="163.1" y="129.8">GND</text>
<text x="203.8" y="129.8">GND</text>
<text x="229.7" y="127.9">+24V</text>
<text x="261.6" y="127.9">GND</text>
<text x="123.2" y="135.5">GND</text>
<text x="180.9" y="136.8">PS1</text>
<text x="175.4" y="139.3">TSR_1-2450SM</text>
<text x="255.3" y="138.7">J30</text>
<text x="152.2" y="144.4">+24V</text>
<text x="201.9" y="149.5">GND</text>
<text x="215.9" y="144.4">+5V</text>
<text x="113" y="167.2">GND</text>
<text x="33.2" y="172.3">GND_2_GND1</text>
<text x="37.5" y="169.8">JP1</text>
<text x="26.4" y="176.1">GND</text>
<text x="37.5" y="178.7">JP2</text>
<text x="48.3" y="176.1">GND1</text>
<text x="92.5" y="177.4">Conn_01x08_Pin</text>
<text x="98.5" y="174.9">J31</text>
<text x="26.4" y="185">GND</text>
<text x="33.2" y="181.2">GND_2_GND1</text>
<text x="48.3" y="185">GND1</text>
</g>
<g font-size="1.8" fill="#a90000">
<text x="196.8" y="21.3">1</text>
<text x="196.8" y="18.8">2</text>
<text x="51.8" y="26.1" transform="rotate(-90 51.8 26.1)">3</text>
<text x="196.8" y="27.7">5</text>
<text x="196.8" y="25.1">6</text>
<text x="45" y="31.5">2</text>
<text x="57.7" y="31.5">4</text>
<text x="196.8" y="35.3">2</text>
<text x="196.8" y="32.8">3</text>
<text x="196.8" y="30.2">4</text>
<text x="51.8" y="38.8" transform="rotate(-90 51.8 38.8)">1</text>
<text x="196.8" y="37.8">1</text>
<text x="252" y="40.4">1</text>
<text x="252" y="42.9">2</text>
<text x="252" y="45.5">3</text>
<text x="173.3" y="53.1">1</text>
<text x="206.3" y="53.1">8</text>
<text x="252" y="48">4</text>
<text x="252" y="50.5">5</text>
<text x="252" y="53.1">6</text>
<text x="173.3" y="55.6">2</text>
<text x="173.3" y="58.2">3</text>
<text x="206.3" y="55.6">7</text>
<text x="206.3" y="58.2">6</text>
<text x="252" y="55.6">7</text>
<text x="252" y="58.2">8</text>
<text x="173.3" y="60.7">4</text>
<text x="206.3" y="60.7">5</text>
<text x="22.8" y="69.6">1</text>
<text x="22.8" y="72.1">2</text>
<text x="22.8" y="74.7">1</text>
<text x="22.8" y="77.2">2</text>
<text x="22.8" y="79.8">1</text>
<text x="22.8" y="82.3">2</text>
<text x="22.8" y="84.8">1</text>
<text x="22.8" y="87.4">2</text>
<text x="249.9" y="106.1" transform="rotate(-90 249.9 106.1)">2</text>
<text x="249.9" y="103.6" transform="rotate(-90 249.9 103.6)">1</text>
<text x="255" y="106.1" transform="rotate(-90 255 106.1)">4</text>
<text x="255" y="103.6" transform="rotate(-90 255 103.6)">2</text>
<text x="249.9" y="113.7" transform="rotate(-90 249.9 113.7)">1</text>
<text x="255" y="113.7" transform="rotate(-90 255 113.7)">3</text>
<text x="251.2" y="136" transform="rotate(-90 251.2 136)">2</text>
<text x="253.7" y="136" transform="rotate(-90 253.7 136)">1</text>
<text x="91.2" y="169" transform="rotate(-90 91.2 169)">1</text>
<text x="93.7" y="169" transform="rotate(-90 93.7 169)">2</text>
<text x="96.3" y="169" transform="rotate(-90 96.3 169)">3</text>
<text x="98.8" y="169" transform="rotate(-90 98.8 169)">4</text>
<text x="101.3" y="169" transform="rotate(-90 101.3 169)">5</text>
<text x="103.9" y="169" transform="rotate(-90 103.9 169)">6</text>
<text x="106.4" y="169" transform="rotate(-90 106.4 169)">7</text>
<text x="109" y="169" transform="rotate(-90 109 169)">8</text>
<text x="34.9" y="175">1</text>
<text x="42.5" y="175">2</text>
<text x="34.9" y="183.9">1</text>
<text x="42.5" y="183.9">2</text>
</g>
<g font-size="1.8" fill="#0000c2">
<text x="247.6" y="30.2">Connection</text>
<text x="259.3" y="30.2">Via</text>
<text x="263.4" y="30.2">Wire</text>
<text x="243.8" y="88.7">Off</text>
<text x="247.8" y="88.7">PCB</text>
<text x="252.8" y="88.7">Connections</text>
<text x="25.4" y="101.4">PicoBlade</text>
<text x="175.3" y="130.6">WIDE VIN</text>
<text x="185.1" y="130.6">DC-DC</text>
<text x="29.2" y="166.1">Ground</text>
<text x="37" y="166.1">Plane</text>
<text x="43.5" y="166.1">Jumpers</text>
</g>
<g font-size="1.8" fill="#000084">
<text x="41.1" y="61.8">K_{IN}[0..21]</text>
<text x="54.6" y="60.6">K_{IN}[0..25]</text>
</g>
<g font-size="1.8" fill="#0f0f0f">
<text x="51.7" y="72">K_{IN}22</text>
<text x="51.7" y="77.1">K_{IN}23</text>
<text x="73.7" y="75.9">K_{IN}7</text>
<text x="73.7" y="73.3">K_{IN}6</text>
<text x="51.7" y="82.2">K_{IN}24</text>
<text x="73.7" y="80.9">K_{IN}13</text>
<text x="73.7" y="78.4">K_{IN}12</text>
<text x="73.7" y="83.5">K_{IN}8</text>
<text x="121.9" y="80.9">K_{IN}22</text>
<text x="121.9" y="83.5">K_{IN}10</text>
<text x="51.7" y="87.3">K_{IN}25</text>
<text x="73.7" y="86">K_{IN}9</text>
<text x="121.9" y="88.6">K_{IN}15</text>
<text x="121.9" y="93.6">K_{IN}23</text>
<text x="121.9" y="91.1">K_{IN}14</text>
<text x="73.7" y="96.2">K_{IN}11</text>
<text x="73.7" y="98.7">K_{IN}20</text>
<text x="121.9" y="101.3">K_{IN}0</text>
<text x="121.9" y="98.7">K_{IN}1</text>
<text x="73.7" y="103.8">K_{IN}21</text>
<text x="73.7" y="106.3">K_{IN}24</text>
<text x="73.7" y="108.9">K_{IN}25</text>
<text x="121.9" y="108.9">K_{IN}19</text>
<text x="121.9" y="111.4">K_{IN}18</text>
<text x="121.9" y="114">K_{IN}17</text>
<text x="121.9" y="116.5">K_{IN}16</text>
<text x="121.9" y="119">K_{IN}5</text>
<text x="121.9" y="121.6">K_{IN}4</text>
<text x="121.9" y="124.1">K_{IN}3</text>
<text x="121.9" y="126.7">K_{IN}2</text>
</g>
<g font-size="1.8" fill="#009600">
<text x="69.1" y="91.1">LED_{PWR}</text>
<text x="69.6" y="93.7">LED_{STS}</text>
</g>
<g font-size="1.4" fill="#a90000">
<text x="115.8" y="35.3">5V</text>
<text x="114.2" y="37.8">3.3V_1</text>
<text x="114.2" y="40.4">3.3V_2</text>
<text x="114.2" y="42.9">3.3V_3</text>
<text x="114.8" y="45.5">VUSB</text>
<text x="79.9" y="48">VIN</text>
<text x="80.7" y="50.5">5</text>
<text x="114.9" y="48">VBAT</text>
<text x="115.3" y="53.1">LED</text>
<text x="77.6" y="55.6">PROGRAM</text>
<text x="78.2" y="58.2">ON/OFF</text>
<text x="115.7" y="55.6">T-</text>
<text x="115.7" y="58.2">T+</text>
<text x="80.7" y="63.2">0</text>
<text x="80.7" y="65.8">1</text>
<text x="115.6" y="60.7">R-</text>
<text x="115.6" y="63.2">R+</text>
<text x="80.7" y="68.3">7</text>
<text x="80.7" y="70.9">8</text>
<text x="115.6" y="68.3">D+</text>
<text x="115.6" y="70.9">D-</text>
<text x="80.2" y="73.4">28</text>
<text x="80.2" y="75.9">29</text>
<text x="116.2" y="75.9">2</text>
<text x="80.2" y="78.5">34</text>
<text x="80.2" y="81">35</text>
<text x="80.2" y="83.6">30</text>
<text x="115.7" y="83.6">32</text>
<text x="116.2" y="78.5">6</text>
<text x="116.2" y="81">9</text>
<text x="80.2" y="86.1">31</text>
<text x="115.7" y="88.6">37</text>
<text x="80.7" y="91.2">3</text>
<text x="80.7" y="93.7">4</text>
<text x="115.7" y="91.2">36</text>
<text x="115.7" y="93.7">10</text>
<text x="168.3" y="93.7">1</text>
<text x="198.8" y="93.7">3</text>
<text x="80.2" y="96.3">33</text>
<text x="80.2" y="98.8">13</text>
<text x="115.7" y="98.8">12</text>
<text x="115.7" y="101.3">11</text>
<text x="168.3" y="96.3">2</text>
<text x="168.3" y="101.3">6</text>
<text x="198.8" y="96.3">5</text>
<text x="80.2" y="103.9">14</text>
<text x="80.2" y="106.4">15</text>
<text x="198.8" y="106.4">4</text>
<text x="80.2" y="109">16</text>
<text x="80.2" y="111.5">17</text>
<text x="115.7" y="109">41</text>
<text x="115.7" y="111.5">40</text>
<text x="80.2" y="114">18</text>
<text x="80.2" y="116.6">19</text>
<text x="80.2" y="119.1">20</text>
<text x="115.7" y="114">39</text>
<text x="115.7" y="116.6">38</text>
<text x="115.7" y="119.1">27</text>
<text x="80.2" y="121.7">21</text>
<text x="80.2" y="124.2">22</text>
<text x="115.7" y="121.7">26</text>
<text x="115.7" y="124.2">25</text>
<text x="115.7" y="126.7">24</text>
<text x="115.7" y="129.3">23</text>
<text x="114.7" y="134.4">GND1</text>
<text x="114.7" y="136.9">GND2</text>
<text x="114.7" y="139.4">GND3</text>
<text x="114.7" y="142">GND4</text>
<text x="169.6" y="143.3">1</text>
<text x="195" y="143.3">5</text>
<text x="106.1" y="148.1">USB_GND</text>
<text x="112.8" y="147.1">USB_GND1</text>
<text x="112.8" y="149.6">USB_GND2</text>
<text x="114.7" y="144.5">GND5</text>
<text x="169.6" y="148.3">6</text>
<text x="195" y="148.3">7</text>
<text x="169.1" y="150.9">10</text>
<text x="195" y="150.9">9</text>
</g>
<g font-size="1.4" fill="#006464">
<text x="107.2" y="41.4">3.3V__1</text>
<text x="109.7" y="38.8">3.3V</text>
<text x="111.2" y="36.3">5V</text>
<text x="107.2" y="43.9">3.3V__2</text>
<text x="109.1" y="46.5">VUSB</text>
<text x="84.8" y="49">VIN</text>
<text x="84.8" y="51.5">IN2</text>
<text x="109.5" y="49">VBAT</text>
<text x="84.8" y="56.6">PROGRAM</text>
<text x="84.8" y="59.2">ON/OFF</text>
<text x="110.3" y="54.1">LED</text>
<text x="111" y="56.6">T-</text>
<text x="111" y="59.2">T+</text>
<text x="84.8" y="64.2">RX1</text>
<text x="110.8" y="61.7">R-</text>
<text x="110.8" y="64.2">R+</text>
<text x="84.8" y="66.8">TX1</text>
<text x="84.8" y="69.3">RX2</text>
<text x="84.8" y="71.9">TX2</text>
<text x="110.8" y="69.3">D+</text>
<text x="110.8" y="71.9">D-</text>
<text x="84.8" y="74.4">RX7</text>
<text x="84.8" y="76.9">TX7</text>
<text x="109.2" y="76.9">OUT2</text>
<text x="84.8" y="79.5">RX8</text>
<text x="84.8" y="82">TX8</text>
<text x="108.1" y="79.5">OUT1D</text>
<text x="108.1" y="82">OUT1C</text>
<text x="84.8" y="84.6">CRX3</text>
<text x="84.8" y="87.1">CTX3</text>
<text x="108.1" y="84.6">OUT1B</text>
<text x="110.1" y="89.6">CS3</text>
<text x="84.8" y="92.2">LRCLK2</text>
<text x="84.8" y="94.7">BCLK2</text>
<text x="110.1" y="92.2">CS2</text>
<text x="110.1" y="94.7">CS1</text>
<text x="172.5" y="94.7">+VIN</text>
<text x="190.5" y="94.7">+VOUT</text>
<text x="84.8" y="97.3">MCLK2</text>
<text x="84.8" y="99.8">SCK</text>
<text x="109.4" y="99.8">MISO</text>
<text x="172.5" y="97.3">-VIN</text>
<text x="190.5" y="97.3">-VOUT</text>
<text x="84.8" y="104.9">A0</text>
<text x="84.8" y="107.4">A1</text>
<text x="109.4" y="102.3">MOSI</text>
<text x="172.5" y="102.3">REMOTE</text>
<text x="192.1" y="107.4">TRIM</text>
<text x="84.8" y="110">A2</text>
<text x="84.8" y="112.5">A3</text>
<text x="110.2" y="110">A17</text>
<text x="110.2" y="112.5">A16</text>
<text x="84.8" y="115">A4</text>
<text x="84.8" y="117.6">A5</text>
<text x="110.2" y="115">A15</text>
<text x="110.2" y="117.6">A14</text>
<text x="84.8" y="120.1">A6</text>
<text x="84.8" y="122.7">A7</text>
<text x="84.8" y="125.2">A8</text>
<text x="110.2" y="120.1">A13</text>
<text x="110.2" y="122.7">A12</text>
<text x="110.2" y="125.2">A11</text>
<text x="110.2" y="127.7">A10</text>
<text x="111.2" y="130.3">A9</text>
<text x="107.4" y="137.9">GND__1</text>
<text x="109.9" y="135.4">GND</text>
<text x="107.4" y="140.4">GND__2</text>
<text x="107.4" y="143">GND__3</text>
<text x="107.4" y="145.5">GND__4</text>
<text x="173.7" y="144.2">+VIN</text>
<text x="173.7" y="149.3">NC</text>
<text x="186.7" y="144.2">+VOUT</text>
<text x="188.7" y="149.3">GND</text>
<text x="103.6" y="150.6">USB_GND__1</text>
<text x="173.7" y="151.9">NC__1</text>
<text x="186.2" y="151.9">GND__1</text>
</g>
<text font-size="1.1" fill="#840000" x="48.5" y="28.2">RGB</text>
</svg>
